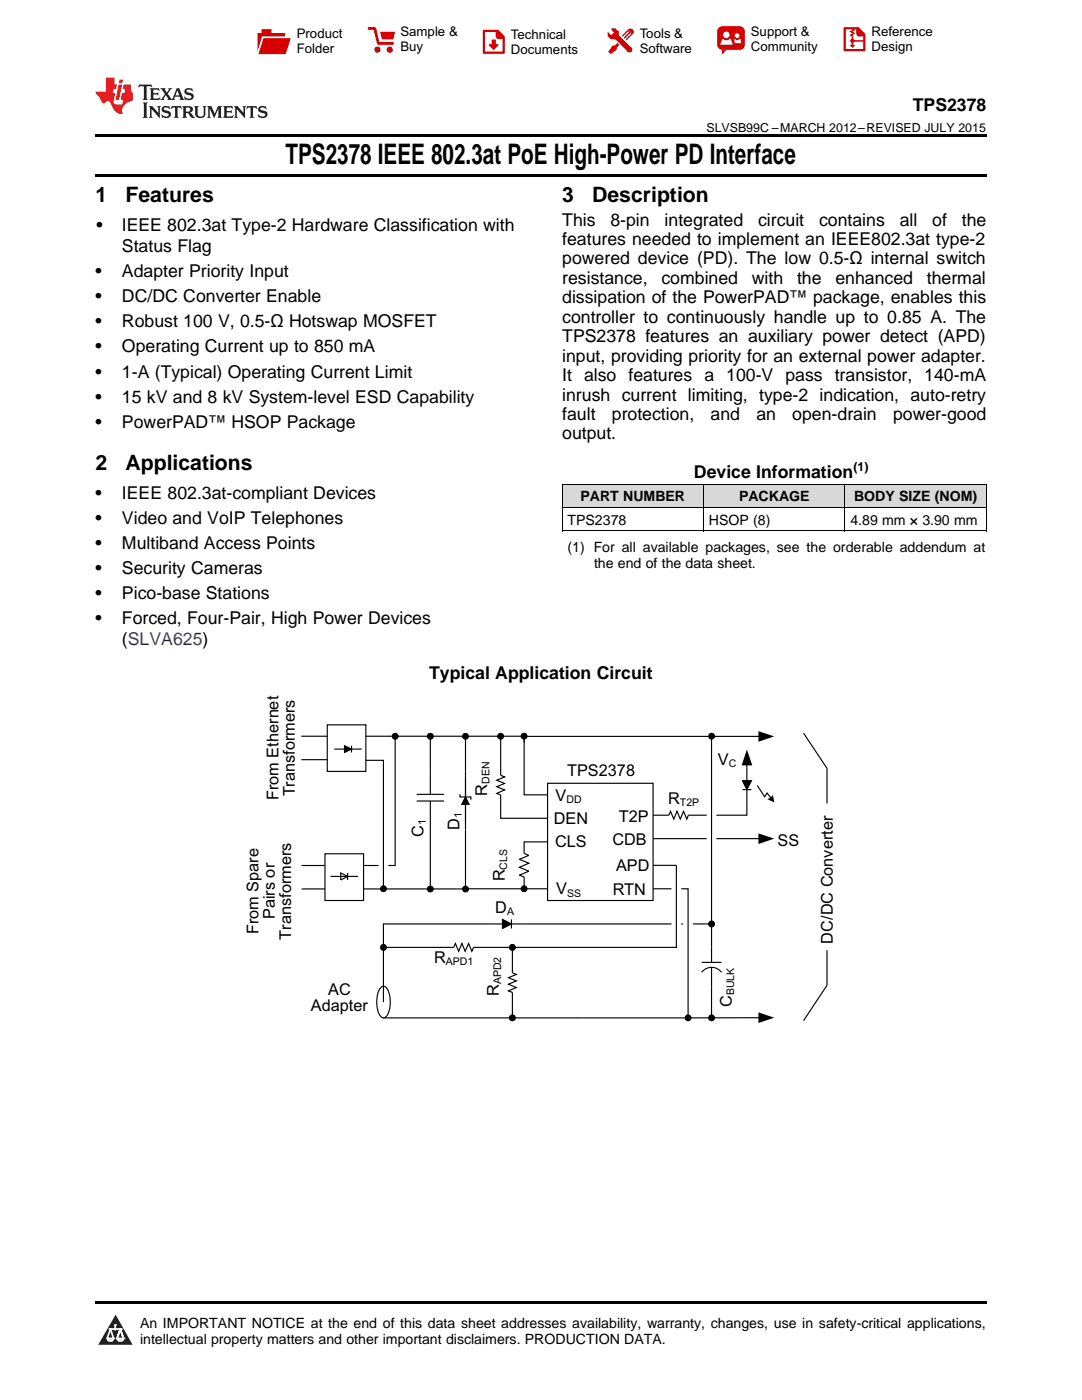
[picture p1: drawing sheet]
<svg xmlns="http://www.w3.org/2000/svg" width="216mm" height="279mm" viewBox="0 0 216 279" stroke-linecap="round" stroke-linejoin="round" font-family="sans-serif">
<g fill="#d8d8d8">
<path d="M112.2 96.7h28.2v4.7h-28.2z"/>
<path d="M140.4 96.7h28.2v4.7h-28.2z"/>
<path d="M168.6 96.7h28.2v4.7h-28.2z"/>
</g>
<path d="M23.1 262.4l3.4 6h-6.9z" fill="#231f20"/>
<path d="M21.4 267.1h1.2l-.3 .5h-.3a.55 .55 0 0 1-.6-.5z" fill-rule="evenodd" fill="#fff"/>
<path d="M21.4 267.1h1.2l-.3 .5h-.3a.55 .55 0 0 1-.6-.5z" fill="none" stroke="#231f20" stroke-width=".34"/>
<path d="M21.4 267.1l1.2 .1-.3 .4h-.5z" fill="none" stroke="#fff" stroke-width=".34"/>
<path d="M23 265.3h.1" fill="none" stroke="#fff" stroke-width=".34"/>
<path d="M23 264.4v.9z" fill="#fff"/>
<path d="M23 264.4v.9z" fill="none" stroke="#fff" stroke-width=".34"/>
<circle cx="23" cy="264.4" r=".17" fill="#fff"/>
<path d="M21.9 265.2h.1" fill="none" stroke="#fff" stroke-width=".34"/>
<path d="M21.9 265.2h2.3z" fill="#fff"/>
<path d="M21.9 265.2h2.3z" fill="none" stroke="#fff" stroke-width=".34"/>
<circle cx="24.2" cy="265.2" r=".17" fill="#fff"/>
<path d="M23.3 267.1h.1" fill="none" stroke="#fff" stroke-width=".34"/>
<path d="M24 265.2l-.7 1.9z" fill="#fff"/>
<path d="M24 265.2l-.7 1.9z" fill="none" stroke="#fff" stroke-width=".34"/>
<path d="M24 265.2l.7 1.9z" fill="#fff"/>
<path d="M24 265.2l.7 1.9z" fill="none" stroke="#fff" stroke-width=".34"/>
<path d="M24.6 267.1h.1" fill="none" stroke="#fff" stroke-width=".34"/>
<circle cx="21.4" cy="267.1" r=".17" fill="#fff"/>
<path d="M22.1 265.2l-.7 1.9z" fill="#fff"/>
<path d="M22.1 265.2l-.7 1.9z" fill="none" stroke="#fff" stroke-width=".34"/>
<path d="M22.1 265.2l.5 1.9z" fill="#fff"/>
<path d="M22.1 265.2l.5 1.9z" fill="none" stroke="#fff" stroke-width=".34"/>
<circle cx="22.6" cy="267.1" r=".17" fill="#fff"/>
<path d="M23.4 267.1h1.3a.65 .65 0 0 1-.7 .5 .65 .65 0 0 1-.6-.5z" fill-rule="evenodd" fill="#fff"/>
<path d="M23.4 267.1h1.3a.65 .65 0 0 1-.7 .5 .65 .65 0 0 1-.6-.5z" fill="none" stroke="#231f20" stroke-width=".34"/>
<path d="M23.4 267.1h1.3l-.4 .5h-.6z" fill="none" stroke="#fff" stroke-width=".34"/>
<path d="M23.3 267.1h.1" fill="none" stroke="#fff" stroke-width=".34"/>
<circle cx="24.7" cy="267.1" r=".17" fill="#fff"/>
<path d="M19 259.7h177.8v.5h-177.8z" fill="#000"/>
<path d="M109.3 156.3h21v23.4h-21z" fill-rule="evenodd" fill="#fff"/>
<path d="M83.1 159.9h5.5M83.1 158.5h5.5M85.9 154.4v4.1M85.9 159.9v17.3M91.8 158.5v.6h2.2v.5M92.9 159.1l.7 1.4h-1.5zM92.9 153.9v11.7M99.9 154.7l.8 .4-1.6 .6 1.6 .7-1.6 .6 1.6 .7-1.6 .6 .8 .4M109.3 156.3h21v23.4h-21zM104.6 170.3l.9 .4-1.9 .8 1.9 .8-1.9 .8 1.9 .8-1.9 .7 1 .4" fill="none" stroke="#000" stroke-width=".23"/>
<path d="M92.9 159.1l.7 1.4h-1.5z" fill-rule="evenodd" fill="#000"/>
<path d="M65.3 144.7h7.7v9.2h-7.7z" fill-rule="evenodd" fill="#fff"/>
<path d="M65.3 144.7h7.7v9.2h-7.7zM66.7 149.5h5.5M68.7 148.8l1.4 .7-1.4 .7zM70.1 148.8v1.4" fill="none" stroke="#000" stroke-width=".23"/>
<path d="M68.7 148.8l1.4 .7-1.4 .7z" fill="#000"/>
<path d="M64.8 170.4h7.7v9.3h-7.7z" fill-rule="evenodd" fill="#fff"/>
<path d="M64.8 170.4h7.7v9.3h-7.7z" fill="none" stroke="#000" stroke-width=".23"/>
<path d="M68 174.2l1.4 .7-1.4 .7z" fill="#fff"/>
<g fill="none" stroke="#000" stroke-width=".23">
<path d="M60.1 146.9h5.2M60.1 151.6h5.2M73 146.9h5.8v25.8h-1.3M73 151.7h3.5v25.7M85.9 146.9v7.5M92.9 146.9v7M99.9 158.7v4.6h9.4M99.9 146.9v7.8M104.6 146.9v11.7h4.7M60.2 172.7h4.6M60.2 177.4h4.6M65.9 174.9h5.5"/>
<path d="M68 174.2l1.4 .7-1.4 .7zM69.4 174.2v1.4M72.5 172.7h3M92.9 165.7v11.7h-20.4M104.6 175v2.4h-11.7M104.6 177.4h4.7M109.3 168h-4.7v2.3"/>
</g>
<g fill="#000">
<circle cx="78.8" cy="146.9" r=".58"/>
<circle cx="85.9" cy="146.9" r=".58"/>
<circle cx="92.9" cy="147" r=".58"/>
<circle cx="99.9" cy="146.9" r=".58"/>
<circle cx="104.6" cy="146.9" r=".58"/>
<circle cx="76.5" cy="177.4" r=".58"/>
<circle cx="85.9" cy="177.4" r=".58"/>
<circle cx="92.9" cy="177.4" r=".58"/>
<circle cx="104.6" cy="177.4" r=".58"/>
</g>
<g fill="none" stroke="#000" stroke-width=".2">
<circle cx="78.8" cy="146.9" r=".58"/>
<circle cx="85.9" cy="146.9" r=".58"/>
<circle cx="92.9" cy="147" r=".58"/>
<circle cx="99.9" cy="146.9" r=".58"/>
<circle cx="104.6" cy="146.9" r=".58"/>
<circle cx="76.5" cy="177.4" r=".58"/>
<circle cx="85.9" cy="177.4" r=".58"/>
<circle cx="92.9" cy="177.4" r=".58"/>
<circle cx="104.6" cy="177.4" r=".58"/>
</g>
<path d="M76 197.1a.84 .84 0 0 1 1.4 .5 5.8 5.8 0 0 1-.3 5.3l-.2 .1a.82 .82 0 0 1-1.2-.6 5.7 5.7 0 0 1 .3-5.3z" fill-rule="evenodd" fill="#fff"/>
<g fill="none" stroke="#000" stroke-width=".23">
<path d="M78.8 146.9h25.8M142 146.9v45.2M148.2 155.8h1.7l-.9 1.8zM148.2 157.6h1.7M149 152.5v10.2h-6M151.1 156.7l1.5 2.3 .5-.7 .8 1M151.6 147h-47v1.2M160.3 146.3l4.7 7v7.1M130.3 162.7h3.2l.3-.8 .6 1.6 .7-1.6 .6 1.6 .7-1.6 .6 1.6 .4-.8h3.6M130.3 172.7h4.7v16.4h-32.8M130.3 177.4h3.7M130.3 167.4h10.7"/>
<path d="M135.9 177.4h1.4v25.7h-60.8M143 167.4h8.6M76 197.1a.84 .84 0 0 1 1.4 .5 5.8 5.8 0 0 1-.3 5.3l-.2 .1a.82 .82 0 0 1-1.2-.6 5.7 5.7 0 0 1 .3-5.3zM76.5 189.1h14l.4-.8 .6 1.6 .7-1.6 .6 1.6 .7-1.6 .7 1.6 .3-.8h7.7v5l.8 .4-1.5 .6 1.5 .7-1.5 .6 1.5 .7-1.5 .6 .7 .4v5M100.3 183.5l1.7 .9-1.7 .9zM102 183.5v1.8M134 184.4h-57.5v15.6M135.9 184.4h.4M138.3 184.4h3.7M140 194a2.54 2.54 0 0 1 2.8-.8l.7 .4 .5 .4M140 192.1h4M142 193.1v10"/>
<path d="M165 189.6v7l-4.7 7.1M151.6 203.1h-14.3"/>
</g>
<g fill="#000">
<path d="M149 149.6l1.1 3.1h-2.1zM148.2 155.8h1.7l-.9 1.8zM151.3 145.9l3.2 1.1-3.2 1zM151.3 166.3l3.2 1.1-3.2 1zM100.3 183.5l1.7 .9-1.7 .9zM151.3 202l3.2 1.1-3.2 1z"/>
<path d="M153.1 159.5a1.51 1.51 0 0 0 1.1-.9l.3 1.6z" fill-rule="evenodd"/>
<circle cx="142" cy="146.9" r=".58"/>
<circle cx="76.5" cy="189.1" r=".59"/>
<circle cx="102.2" cy="189.1" r=".59"/>
<circle cx="142" cy="184.4" r=".59"/>
<circle cx="102.2" cy="203.1" r=".58"/>
<circle cx="137.3" cy="203.1" r=".58"/>
<circle cx="142" cy="203.1" r=".58"/>
</g>
<g fill="none" stroke="#000" stroke-width=".2">
<path d="M112.2 96.6h84.6M112.2 96.7v9.3M140.4 96.7v9.3M168.6 96.7v9.3M196.8 96.7v9.3M112.2 106h84.6M112.2 101.3h84.6"/>
<circle cx="142" cy="146.9" r=".58"/>
<circle cx="76.5" cy="189.1" r=".59"/>
<circle cx="102.2" cy="189.1" r=".59"/>
<circle cx="142" cy="184.4" r=".59"/>
<circle cx="102.2" cy="203.1" r=".58"/>
<circle cx="137.3" cy="203.1" r=".58"/>
<circle cx="142" cy="203.1" r=".58"/>
</g>
<path d="M19 34.8h177.8v.5h-177.8zM19 26.8h177.8v.6h-177.8z" fill="#000"/>
<path d="M27.7 16.9l-.1 .6 .6-.3h.5v.2v2.2l-.2 .4h1l-.2-.4v-2.2v-.2h.5l.6 .3-.2-.6zM29.9 17.6l.2 .4v1.6l-.2 .4h1.9l.1-.6a1.09 1.09 0 0 1-1.3 .1v-.6h.6l.4 .2v-.7l-.2 .2h-.8v-.6l.2-.1a1.01 1.01 0 0 1 1 .3l-.1-.6zM32 17.6l.9 1.2-1 1.2h.9l-.2-.3 .5-.7 .5 .7-.3 .3h1.7l-.2-.3 .1-.4h1l.1 .4-.2 .3h1l-.3-.4-.7-2h-.5l-1 2.2-.8-1.1 .9-1.1h-.9l.2 .2-.4 .7-.4-.7 .2-.2zM35.4 18l.4 1h-.8zM37 17.7a.66 .66 0 0 0-.2 .8 .66 .66 0 0 0 .6 .4l.7 .2 .1 .2a.8 .8 0 0 1-.7 .4 .8 .8 0 0 1-.7-.5l.1 .8 .2-.2a.94 .94 0 0 0 1.1 .1 .94 .94 0 0 0 .4-.9 1.48 1.48 0 0 0-1.3-.6v-.4a1.1 1.1 0 0 1 1.2 .2l-.2-.6-.2 .1-.5-.1zM28.5 20.4l.2 .4v2.3l-.2 .4h1l-.2-.4v-2.3l.2-.4zM29.7 21.2l.2 .4v1.5l-.2 .4h.8l-.3-.4 .1-1.3 1.6 1.8v-2l.2-.4h-.7l.2 .2v1.1l-1.2-1.3zM32.5 21.3a.66 .66 0 0 0-.2 .8 .66 .66 0 0 0 .6 .4l.6 .2 .2 .2a.8 .8 0 0 1-.8 .4 .8 .8 0 0 1-.7-.5l.2 .7 .2-.1a.94 .94 0 0 0 1 .1 .94 .94 0 0 0 .5-1 1.47 1.47 0 0 0-1.3-.6l-.1-.3a1.1 1.1 0 0 1 1.3 .2l-.2-.6-.2 .1-.5-.2zM34.3 21.2l-.2 .6a.64 .64 0 0 1 .8-.3v1.6l-.2 .4h1l-.3-.4 .1-1.6a.66 .66 0 0 1 .8 .3l-.2-.6zM36.3 21.2l.3 .4v1.5l-.3 .4h1l-.2-.2v-.7h.5l.1 .1a.8 .8 0 0 0 1.2 .7l-1-1a.62 .62 0 0 0 .6-.5 .62 .62 0 0 0-.6-.7zM37.1 21.5h.1a.48 .48 0 0 1 .6 0 .48 .48 0 0 1 .1 .6l-.2 .1-.6 .1zM38.7 21.2l.2 .2a2.29 2.29 0 0 0 .4 2 1.05 1.05 0 0 0 1.7-.7v-1.3l.2-.2h-.8l.2 .4v1.1a.61 .61 0 0 1-.6 .6 .61 .61 0 0 1-.6-.6v-1.1l.3-.4zM41.3 21.2l.3 .4v1.5l-.3 .4h.8l-.2-.4v-1.4l.8 1.9 .9-1.9v1.4l-.2 .4h.9l-.2-.4v-1.5l.2-.4h-.8l-.7 1.5-.6-1.5zM44.5 21.2l.2 .4v1.5l-.2 .4h1.9l.2-.6a1.1 1.1 0 0 1-1.4 .2v-.7h.6l.4 .2v-.6l-.2 .1-.8 .1v-.6l.2-.1a1.02 1.02 0 0 1 1.1 .2l-.2-.5zM46.7 21.2l.2 .4v1.5l-.2 .4h.8l-.3-.4 .1-1.3 1.6 1.8v-2l.2-.4h-.7l.2 .2v1.1l-1.2-1.3zM49.3 21.2l-.1 .6a.64 .64 0 0 1 .8-.3v1.6l-.3 .4h1l-.2-.4v-1.6a.66 .66 0 0 1 .8 .3l-.1-.6zM51.7 21.3a.66 .66 0 0 0-.2 .7 .66 .66 0 0 0 .7 .5l.6 .2 .1 .2a.8 .8 0 0 1-.7 .4 .8 .8 0 0 1-.7-.5l.1 .7 .2-.1a.94 .94 0 0 0 1.1 .1 .94 .94 0 0 0 .4-1 1.48 1.48 0 0 0-1.2-.6l-.1-.3a1.1 1.1 0 0 1 1.2 .2l-.2-.6-.1 .1-.6-.2z" fill="#231f20"/>
<path d="M21.1 15.5v2.8h-2v.4l.9 .9a.96 .96 0 0 0 1 1 .59 .59 0 0 1 .5-.4 .59 .59 0 0 1 .5 .3l.4 .8a1.61 1.61 0 0 0 2.1 1.3 1.63 1.63 0 0 1 1.1-2.2l.9-.3v-1.5a1.6 1.6 0 0 1-.4-1.7h-1.4l-.2 .9h.5l-.2 .8h-.5l-.2 1v.3h.5l-.2 .9h-.7a.74 .74 0 0 1-1-.6l.3-1.6h-.5l.2-.8h.5l.1-.9h-.4v-1.4zM23.7 16.9l-.7 3h.8l.6-3zM23.8 15.9l-.1 .7h.7l.2-.7z" fill="#ee1d23"/>
<g fill="#d60000">
<path d="M52.2 5.8h2v.8h2.7v4.2h-5.5v-4.2h.8z" fill-rule="evenodd"/>
<path d="M52.5 7.5h5.6l-1.1 3.3h-5.6z" fill-rule="evenodd"/>
</g>
<path d="M52.4 7.4h5.7v.1h-5.6l-1.1 3.3z" fill-rule="evenodd" fill="#fff"/>
<path d="M52.4 7.4h5.7v.1h-5.6l-1.1 3.3z" fill="none" stroke="#fff" stroke-width=".2"/>
<path d="M73.6 5.7h1.2l.7 2.9h2.8" fill="none" stroke="#d60000" stroke-width=".55"/>
<g fill="#d60000">
<path d="M75.9 6.3h2.9l-.3 1.6h-2.3z" fill-rule="evenodd"/>
<circle cx="75.3" cy="9.9" r=".62"/>
<circle cx="77.8" cy="9.9" r=".62"/>
</g>
<path d="M96.6 6.2h2.7l1.2 1.2v3.1h-3.9z" fill="none" stroke="#d60000" stroke-width=".44"/>
<g fill="#d60000">
<path d="M98.1 7.9h.8v1h.6l-1 1.1-.9-1v-.1h.5z" fill-rule="evenodd"/>
<path d="M98.9 6.2h.4l1.2 1.2v.4h-1.2l-.4-.4z" fill-rule="evenodd"/>
<path d="M122 5.7h.8l.6 .6 .1 .7 2.5 2.5-.7 .8-2.4-2.3-1.1-.2-.6-.6v-.8l.8 .6 .4-.4v-.2l-.4-.5z" fill-rule="evenodd"/>
<path d="M122.2 9.1h.5l.5-.5 .4 .4-.5 .5-.1 .4-1.2 .9-.4-.5z" fill-rule="evenodd"/>
<path d="M125.3 5.9a.67 .67 0 0 1 1 0 .67 .67 0 0 1 0 .9z" fill-rule="evenodd"/>
<path d="M125.3 5.9l1 .9-1.2 1.2h-.2v-.2l.9-.9 .1-.2h-.2l-1 1h-.2v-.2l1-1v-.2h-.2l-1 1h-.2v-.2z" fill-rule="evenodd"/>
<circle cx="125.6" cy="9.9" r=".54"/>
</g>
<path d="M123.4 6.3l-.1 .7" fill="none" stroke="#d60000" stroke-width=".2"/>
<g fill="#d60000">
<path d="M143.4 5.5l.7-.2h3.6a.95 .95 0 0 1 .9 .9v2.8a.95 .95 0 0 1-.9 .9h-3.6a.95 .95 0 0 1-1-.9v-2.8z" fill-rule="evenodd"/>
<path d="M144 9.9h1l-.8 .9h-.2z" fill-rule="evenodd"/>
</g>
<g fill="#fff">
<path d="M146.6 8.6h1.3z"/>
<path d="M144.1 7.8h.3l.1 .2h.8l.2-.2h.3l.4 1.1h-2.5z" fill-rule="evenodd"/>
<path d="M146.5 7.8h.2l.2 .2h.5l.1-.2h.2l.2 .8h-1.3z" fill-rule="evenodd"/>
<circle cx="144.9" cy="6.9" r=".65"/>
<circle cx="147.1" cy="7.1" r=".48"/>
</g>
<path d="M168.5 5.6h2.7l1.3 1.3v3.1h-4z" fill="none" stroke="#d60000" stroke-width=".44"/>
<path d="M170.1 7.3v1.8M170.1 8.1h2.3" fill="none" stroke="#d60000" stroke-width=".3"/>
<g fill="#d60000">
<path d="M170.9 5.6h.3l1.3 1.3v.4h-1.1l-.5-.6z" fill-rule="evenodd"/>
<circle cx="170.1" cy="8.1" r=".42"/>
<circle cx="171.4" cy="6.7" r=".55"/>
</g>
<g fill="#d60000">
<path d="M169.5 9h1.2l-.6 .5z"/>
<path d="M169.8 5.8h.6l.3 .2-.6 .3 .6 .4-.7 .3 .2 .3h-.2l-.5-.3 .6-.3-.6-.4 .6-.3z"/>
</g>
<text font-size="5.6" x="57" y="32.8">TPS2378 IEEE 802.3at PoE High-Power PD Interface</text>
<g font-size="4.2">
<text x="19" y="40.4">1</text>
<text x="25" y="40.4">Features</text>
<text x="112.2" y="40.4">3</text>
<text x="118.2" y="40.4">Description</text>
<text x="19" y="93.8">2</text>
<text x="25" y="93.8">Applications</text>
</g>
<g font-size="3.5">
<text x="182.1" y="22.2">TPS2378</text>
<text x="19.2" y="46.1">•</text>
<text x="24.3" y="46.1">IEEE 802.3at Type-2 Hardware Classification with</text>
<text x="112.2" y="45">This</text>
<text x="121.8" y="45">8-pin</text>
<text x="132.6" y="45">integrated</text>
<text x="151.3" y="45">circuit</text>
<text x="163.4" y="45">contains</text>
<text x="179.5" y="45">all</text>
<text x="186" y="45">of</text>
<text x="191.9" y="45">the</text>
<text x="24.3" y="50.3">Status Flag</text>
<text x="112.2" y="48.9">features needed to implement an IEEE802.3at type-2</text>
<text x="112.2" y="52.8">powered device (PD). The low 0.5-Ω internal switch</text>
<text x="19" y="55.3">•</text>
<text x="24.3" y="55.3">Adapter Priority Input</text>
<text x="112.2" y="56.7">resistance,</text>
<text x="132" y="56.7">combined</text>
<text x="150" y="56.7">with</text>
<text x="159" y="56.7">the</text>
<text x="166.7" y="56.7">enhanced</text>
<text x="184.9" y="56.7">thermal</text>
<text x="19" y="60.3">•</text>
<text x="19" y="65.3">•</text>
<text x="24.3" y="60.3">DC/DC Converter Enable</text>
<text x="24.3" y="65.3">Robust 100 V, 0.5-Ω Hotswap MOSFET</text>
<text x="112.2" y="60.5">dissipation of the PowerPAD™ package, enables this</text>
<text x="112.2" y="64.4">controller to continuously handle up to 0.85 A. The</text>
<text x="19" y="70.3">•</text>
<text x="24.3" y="70.3">Operating Current up to 850 mA</text>
<text x="112.2" y="68.3">TPS2378 features an auxiliary power detect (APD)</text>
<text x="19" y="75.4">•</text>
<text x="24.3" y="75.4">1-A (Typical) Operating Current Limit</text>
<text x="112.2" y="72.2">input, providing priority for an external power adapter.</text>
<text x="112.2" y="76.1">It also features a 100-V pass transistor, 140-mA</text>
<text x="19" y="80.4">•</text>
<text x="24.3" y="80.4">15 kV and 8 kV System-level ESD Capability</text>
<text x="112.2" y="79.9">inrush current limiting, type-2 indication, auto-retry</text>
<text x="112.2" y="83.8">fault</text>
<text x="122.1" y="83.8">protection,</text>
<text x="141.8" y="83.8">and</text>
<text x="150.9" y="83.8">an</text>
<text x="158.1" y="83.8">open-drain</text>
<text x="178.2" y="83.8">power-good</text>
<text x="19" y="85.4">•</text>
<text x="24.3" y="85.4">PowerPAD™ HSOP Package</text>
<text x="112.2" y="87.7">output.</text>
<text x="138.5" y="95.4">Device Information</text>
<text x="19" y="99.5">•</text>
<text x="24.3" y="99.5">IEEE 802.3at-compliant Devices</text>
<text x="19" y="104.5">•</text>
<text x="24.3" y="104.5">Video and VoIP Telephones</text>
<text x="19" y="109.5">•</text>
<text x="24.3" y="109.5">Multiband Access Points</text>
<text x="19" y="114.5">•</text>
<text x="19" y="119.6">•</text>
<text x="24.3" y="114.5">Security Cameras</text>
<text x="24.3" y="119.6">Pico-base Stations</text>
<text x="19" y="124.6">•</text>
<text x="24.3" y="124.6">Forced, Four-Pair, High Power Devices</text>
<text x="24.3" y="128.8">(SLVA625)</text>
<text x="85.6" y="135.5">Typical Application Circuit</text>
</g>
<g font-size="3.2">
<text x="113.2" y="154.9">TPS2378</text>
<text x="143.2" y="152.7">V</text>
<text x="55.6" y="159.7" transform="rotate(-90 55.6 159.7)">From Ethernet</text>
<text x="58.8" y="159" transform="rotate(-90 58.8 159)">Transformers</text>
<text x="97.2" y="158.8" transform="rotate(-90 97.2 158.8)">R</text>
<text x="110.9" y="159.8">V</text>
<text x="133.3" y="160.4">R</text>
<text x="84.5" y="167.1" transform="rotate(-90 84.5 167.1)">C</text>
<text x="91.7" y="165.7" transform="rotate(-90 91.7 165.7)">D</text>
<text x="110.5" y="164.4">DEN</text>
<text x="123.5" y="164">T2P</text>
<text x="110.8" y="169.1">CLS</text>
<text x="122.2" y="168.6">CDB</text>
<text x="122.9" y="173.9">APD</text>
<text x="155.1" y="168.8">SS</text>
<text x="100.7" y="175.9" transform="rotate(-90 100.7 175.9)">R</text>
<text x="111" y="178.5">V</text>
<text x="122.3" y="178.6">RTN</text>
<text x="54.8" y="183.5" transform="rotate(-90 54.8 183.5)">Pairs or</text>
<text x="98.8" y="182.2">D</text>
<text x="51.6" y="186.4" transform="rotate(-90 51.6 186.4)">From Spare</text>
<text x="58.1" y="187.5" transform="rotate(-90 58.1 187.5)">Transformers</text>
<text x="166.2" y="188.3" transform="rotate(-90 166.2 188.3)">DC/DC Converter</text>
<text x="86.6" y="192.2">R</text>
<text x="62.1" y="201.8">Adapter</text>
<text x="65.5" y="198.5">AC</text>
<text x="99.5" y="198.8" transform="rotate(-90 99.5 198.8)">R</text>
<text x="146" y="201" transform="rotate(-90 146 201)">C</text>
</g>
<g font-size="2.8">
<text x="115.8" y="100.1">PART NUMBER</text>
<text x="147.5" y="100.1">PACKAGE</text>
<text x="170.4" y="100.1">BODY SIZE (NOM)</text>
<text x="113.2" y="104.7">TPS2378</text>
<text x="141.5" y="104.7">HSOP (8)</text>
<text x="169.7" y="104.7">4.89 mm × 3.90 mm</text>
<text x="113.2" y="110.2">(1) For all available packages, see the orderable addendum at</text>
<text x="118.5" y="113.4">the end of the data sheet.</text>
<text x="27.9" y="265">An IMPORTANT NOTICE at the end of this data sheet addresses availability, warranty, changes, use in safety-critical applications,</text>
<text x="27.9" y="268.2">intellectual property matters and other important disclaimers. PRODUCTION DATA.</text>
</g>
<g font-size="2.6">
<text x="59.2" y="7.6">Product</text>
<text x="59.2" y="10.6">Folder</text>
<text x="79.9" y="7.3">Sample &amp;</text>
<text x="79.9" y="10.2">Buy</text>
<text x="102" y="7.8">Technical</text>
<text x="102" y="10.8">Documents</text>
<text x="127.6" y="7.6">Tools &amp;</text>
<text x="127.6" y="10.6">Software</text>
<text x="149.8" y="7.2">Support &amp;</text>
<text x="149.8" y="10.2">Community</text>
<text x="173.9" y="7.3">Reference</text>
<text x="173.9" y="10.2">Design</text>
</g>
<g font-size="2.5">
<text x="141" y="26.3">SLVSB99C –MARCH 2012–REVISED JULY 2015</text>
<text x="170.3" y="94">(1)</text>
</g>
<g font-size="2.1">
<text x="145.4" y="153.1">C</text>
<text x="97.7" y="156.5" transform="rotate(-90 97.7 156.5)">DEN</text>
<text x="113" y="160.2">DD</text>
<text x="135.7" y="160.9">T2P</text>
<text x="85" y="164.7" transform="rotate(-90 85 164.7)">1</text>
<text x="92.1" y="163.3" transform="rotate(-90 92.1 163.3)">1</text>
<text x="101.2" y="173.6" transform="rotate(-90 101.2 173.6)">CLS</text>
<text x="113.2" y="178.9">SS</text>
<text x="101.2" y="182.7">A</text>
<text x="89" y="192.7">APD1</text>
<text x="100" y="196.4" transform="rotate(-90 100 196.4)">APD2</text>
<text x="146.5" y="198.6" transform="rotate(-90 146.5 198.6)">BULK</text>
</g>
</svg>
